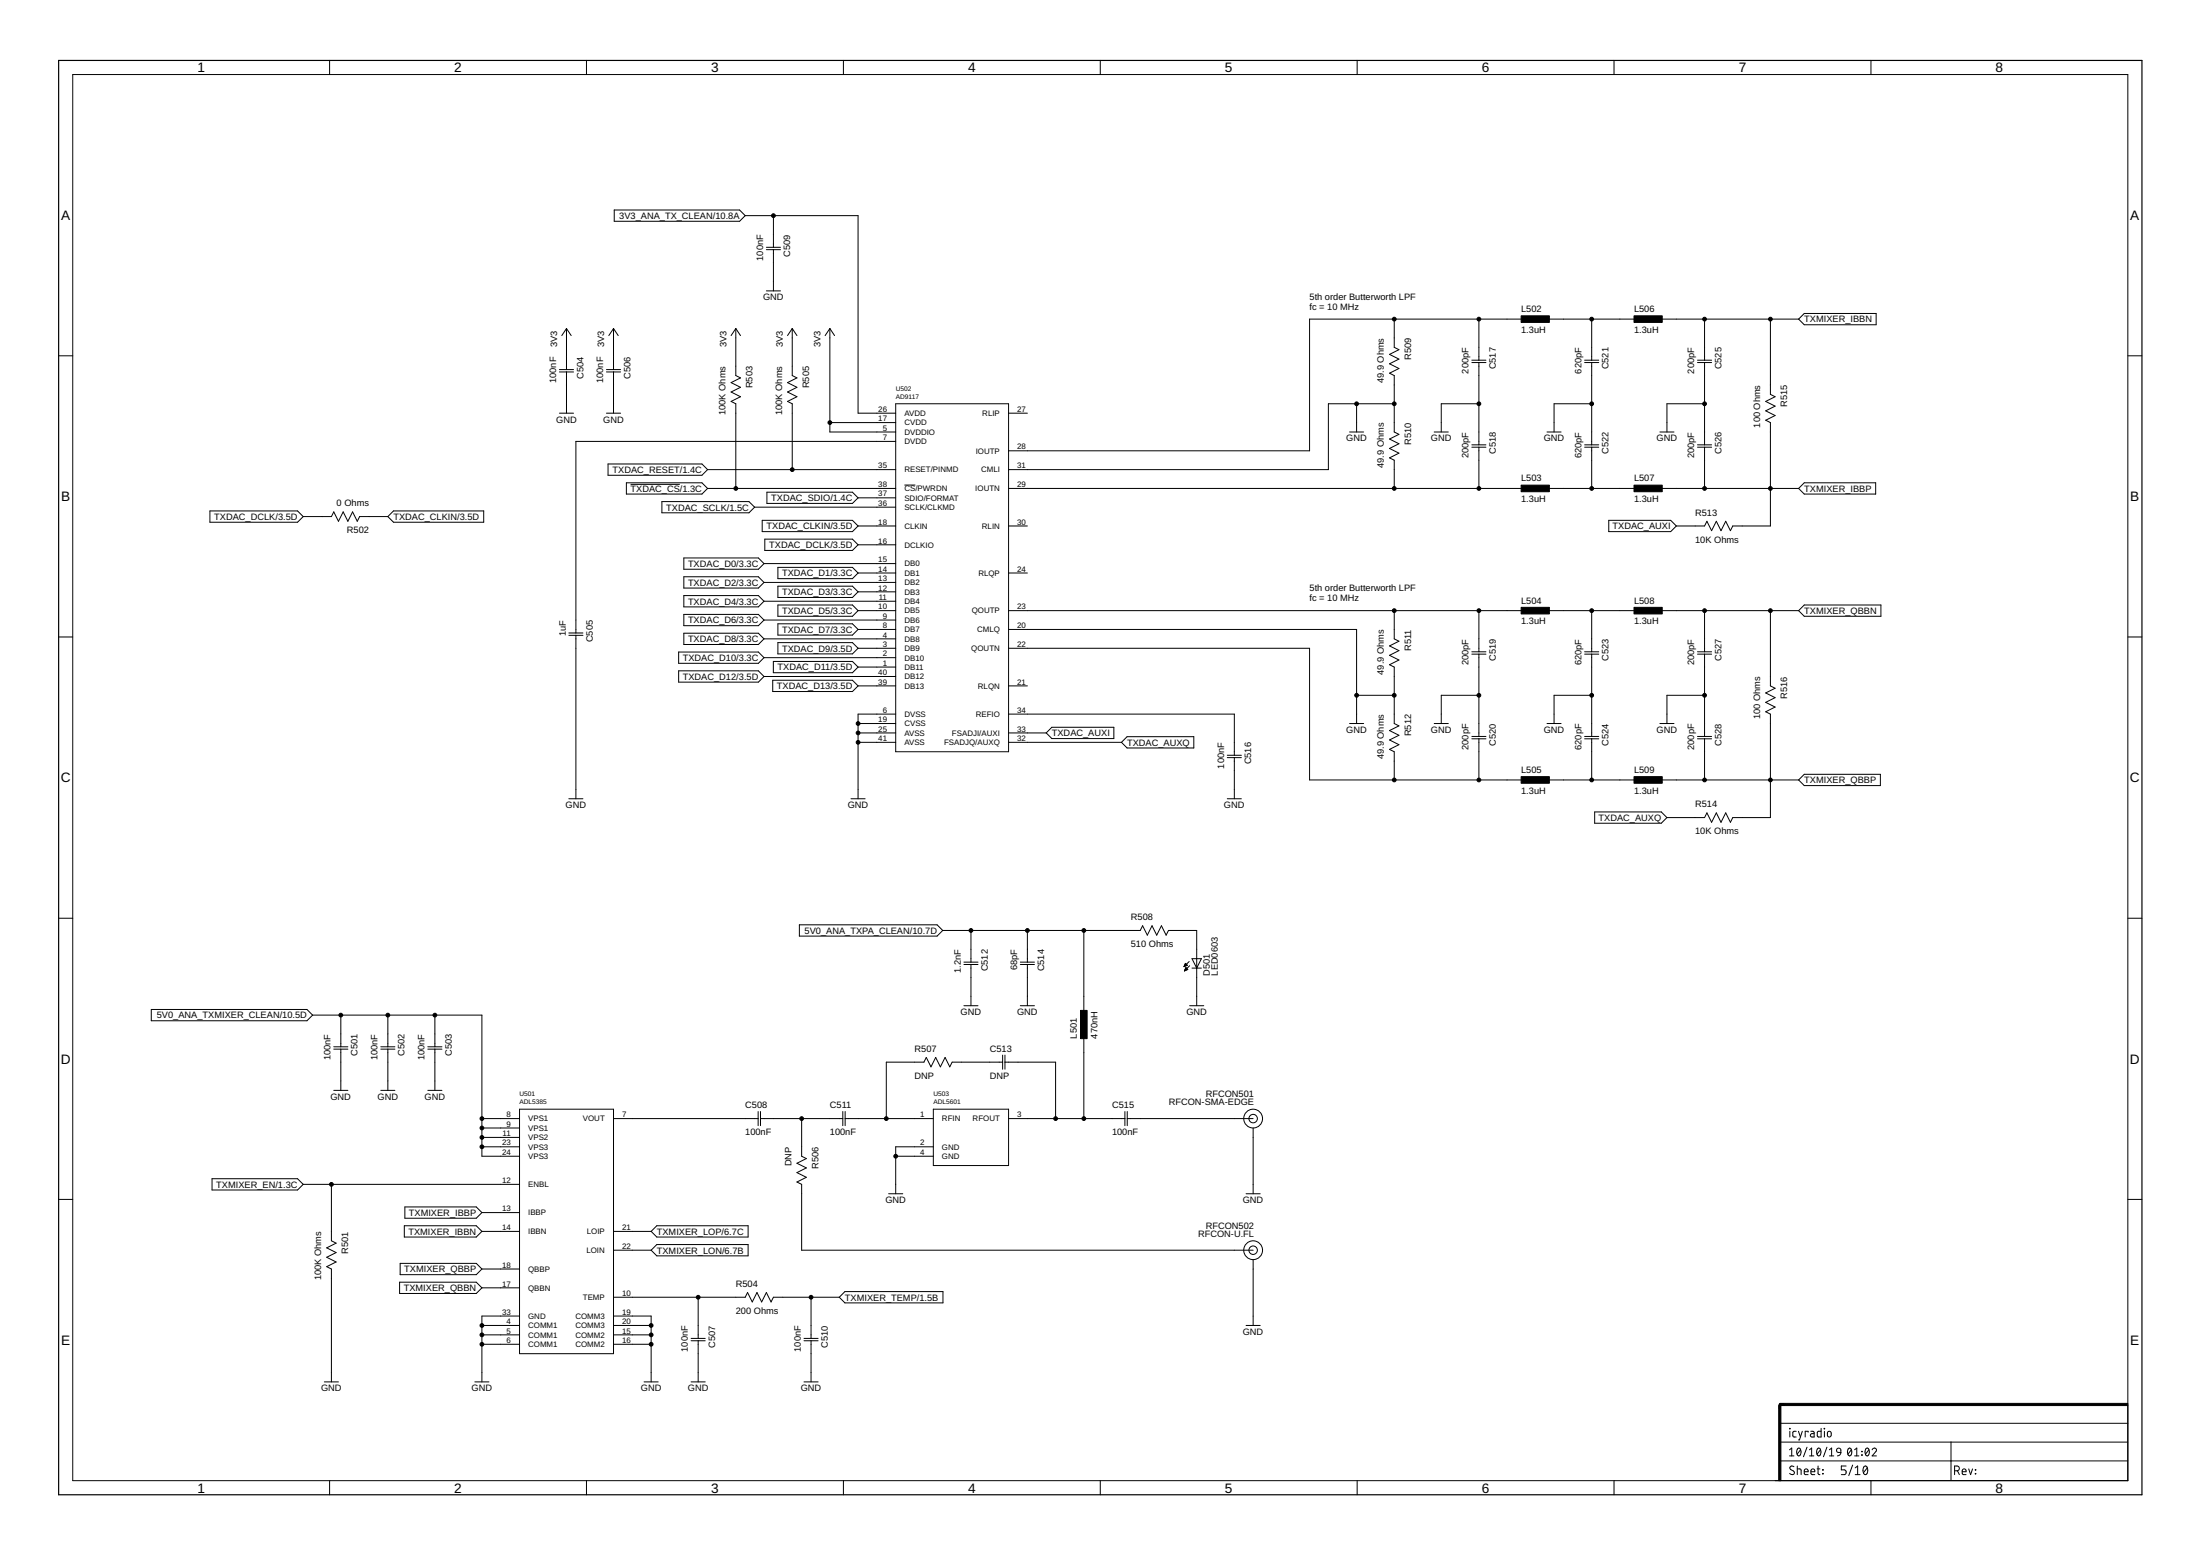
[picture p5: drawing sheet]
<svg xmlns="http://www.w3.org/2000/svg" width="594mm" height="420mm" viewBox="0 0 594 420" stroke-linecap="round" stroke-linejoin="round" font-family="sans-serif">
<g fill="none" stroke="#000" stroke-width=".27">
<path d="M89 16.3v3.8M158.4 16.3v3.8M227.8 16.3v3.8M297.1 16.3v3.8M366.5 16.3v3.8M435.8 16.3v3.8M505.2 16.3v3.8M19.6 20.1h555v379.7h-555zM165.9 56.7h33.8l1.5 1.5-1.5 1.6h-33.8zM201.2 58.2h30.5v53.4h10.2M208.9 58.2v8.6M206.9 66.8h3.9"/>
<path d="M206.9 67.4h3.9M206.9 78.5h3.9M208.9 67.4v11.1M15.8 96.1h3.8M151.1 99.8h3.8M153 88.7v11.1M153 88.7l1.2 1.9M153 88.7l-1.3 1.9M163.8 99.8h3.8M165.7 88.7v11.1M165.7 88.7l1.2 1.9M165.7 88.7l-1.3 1.9"/>
<path d="M198.7 88.7v12.7l1.3 .6-2.6 1.3 2.6 1.3-2.6 1.3 2.6 1.2-2.6 1.3 1.3 .6v22.9M198.7 88.7l1.3 1.9M198.7 88.7l-1.3 1.9M213.9 88.7v12.7l1.3 .6-2.5 1.3 2.5 1.3-2.5 1.3 2.5 1.2-2.5 1.3 1.2 .6v17.8M213.9 88.7l1.3 1.9M213.9 88.7l-1.2 1.9M224.1 88.7v27.9h17.8M224.1 88.7l1.3 1.9M224.1 88.7l-1.3 1.9M376.5 86.2v7.6l1.3 .6-2.6 1.3 2.6 1.3-2.6 1.2 2.6 1.3-2.6 1.3 1.3 .6v15.2l1.3 .7-2.6 1.3 2.6 1.2-2.6 1.3 2.6 1.3-2.6 1.2 1.3 .7v7.6M397.4 97.3h3.9M397.4 97.9h3.9"/>
<path d="M399.4 86.2v11.1M399.4 97.9v22.2M412 86.2h-58.4v35.5h-81.2M417.1 86.2h25.4M427.9 97.3h3.8M427.9 97.9h3.8M429.8 86.2v11.1M429.8 97.9v22.2M447.6 86.2h38.1M458.4 97.3h3.8M458.4 97.9h3.8M460.3 86.2v11.1"/>
<path d="M460.3 97.9v22.2M478.1 86.2v20.3l1.2 .6-2.5 1.3 2.5 1.3-2.5 1.2 2.5 1.3-2.5 1.3 1.3 .6v27.9h-10.2l-.6 1.3-1.3-2.5-1.3 2.5-1.2-2.5-1.3 2.5-1.3-2.5-.6 1.2h-7.6M487.2 84.6h19.4v3.1h-19.4l-1.5-1.5zM574.6 96.1h3.8M151.1 111.6h3.8M151.1 100.4h3.8M153 100.4v11.2M163.8 111.6h3.8M163.8 100.4h3.8M165.7 100.4v11.2M224.1 114.1h17.8M241.9 109h30.5v94h-30.5z"/>
<path d="M241.9 119.2h-86.4v51.7M272.4 111.6h5M364.4 116.6h3.8M366.3 109v7.6M376.5 109h-17.8v17.8h-86.3M387.3 116.6h3.8M399.4 109h-10.2v7.6M417.7 116.6h3.9M429.8 109h-10.1v7.6M448.2 116.6h3.8M460.3 109h-10.2v7.6M56.7 138h23.6l1.6 1.5-1.6 1.5h-23.6z"/>
<path d="M81.9 139.5h7.6l.6-1.3 1.3 2.6 1.3-2.6 1.2 2.6 1.3-2.6 1.3 2.6 .6-1.3h7.6M106.3 138h24.3v3h-24.3l-1.6-1.5zM164.2 125.3h25.3l1.6 1.5-1.6 1.5h-25.3zM169.1 130.4h20.4l1.6 1.5-1.6 1.5h-20.4zM170.3 130.8h13.3M178.7 135.4h23.5l1.6 1.5-1.6 1.6h-23.5zM191.1 131.9h50.8M191.1 126.8h50.8M203.8 136.9h38.1M207.1 132.9h23.1l1.5 1.5-1.5 1.5h-23.1zM231.7 134.4h10.2M244.2 131h3"/>
<path d="M272.4 131.9h139.6M397.4 120.1h3.9M397.4 120.8h3.9M399.4 120.8v11.1M417.1 131.9h25.4M427.9 120.1h3.8M427.9 120.8h3.8M429.8 120.8v11.1M447.6 131.9h38.1M458.4 120.1h3.8M458.4 120.8h3.8M460.3 120.8v11.1"/>
<path d="M487.2 130.4h19.3v3h-19.3l-1.5-1.5zM184.7 150.7h20.1l1.5 1.5-1.5 1.5h-20.1zM184.7 155.7h20.1l1.5 1.6-1.5 1.5h-20.1zM205.8 140.5h24.4l1.5 1.5-1.5 1.6h-24.4zM206.3 152.2h35.6M206.3 157.3h35.6M206.5 145.6h23.7l1.5 1.5-1.5 1.5h-23.7zM210.1 153.2h20.1l1.5 1.5-1.5 1.6h-20.1zM210.1 158.3h20.1l1.5 1.5-1.5 1.5h-20.1zM231.7 154.7h10.2M231.7 147.1h10.2M231.7 142h10.2"/>
<path d="M231.7 159.8h10.2M272.4 154.7h5M272.4 142h5M434.4 140.5h16.7l1.6 1.5-1.6 1.6h-16.7zM15.8 172h3.8M153.6 170.9h3.8M153.6 171.6h3.8M155.5 171.6v44.1M183.3 176.1h21.5l1.5 1.5-1.5 1.5h-21.5zM184.7 160.8h20.1l1.5 1.5-1.5 1.6h-20.1zM184.7 165.9h20.1l1.5 1.5-1.5 1.6h-20.1zM184.7 171h20.1l1.5 1.5-1.5 1.5h-20.1z"/>
<path d="M206.3 162.3h35.6M206.3 167.4h35.6M206.3 172.5h35.6M206.3 177.6h35.6M208.8 178.6h21.4l1.5 1.5-1.5 1.6h-21.4zM210.1 163.4h20.1l1.5 1.5-1.5 1.5h-20.1zM210.1 168.4h20.1l1.5 1.6-1.5 1.5h-20.1zM210.1 173.5h20.1l1.5 1.5-1.5 1.6h-20.1zM231.7 164.9h10.2M231.7 170h10.2M231.7 175h10.2M272.4 164.9h139.6"/>
<path d="M272.4 170h93.9v25.4M272.4 175h81.2v35.6h58.4M376.5 164.9v7.6l1.3 .6-2.6 1.3 2.6 1.3-2.6 1.3 2.6 1.2-2.6 1.3 1.3 .6v15.3l1.3 .6-2.6 1.3 2.6 1.2-2.6 1.3 2.6 1.3-2.6 1.3 1.3 .6v7.6M397.4 176.6h3.9M397.4 176h3.9M399.4 164.9v11.1M399.4 176.6v22.3M417.1 164.9h25.4M427.9 176.6h3.8M427.9 176h3.8M429.8 164.9v11.1M429.8 176.6v22.3"/>
<path d="M447.6 164.9h38.1M458.4 176.6h3.8M458.4 176h3.8M460.3 164.9v11.1M460.3 176.6v22.3M478.1 164.9v20.3l1.2 .6-2.5 1.3 2.5 1.3-2.5 1.3 2.5 1.2-2.5 1.3 1.3 .6v28h-10.2l-.6 1.2-1.3-2.5-1.3 2.5-1.2-2.5-1.3 2.5-1.3-2.5-.6 1.3h-10.2M487.2 163.4h20.7v3h-20.7l-1.5-1.5zM574.6 172h3.8M183.3 181.1h21.5l1.5 1.6-1.5 1.5h-21.5zM206.3 182.7h35.6M208.7 183.7h21.5l1.5 1.5-1.5 1.5h-21.5zM231.7 195.4h10.2"/>
<path d="M231.7 197.9h10.2M231.7 180.1h10.2M231.7 185.2h10.2M241.9 192.8h-10.2v22.9M272.4 192.8h60.9v11.1M272.4 197.9h10.1M272.4 185.2h5M284 196.4h16.8v3h-16.8l-1.5-1.5zM304.4 198.9h18v3.1h-18l-1.6-1.6zM364.4 195.4h3.8M366.3 187.7h10.2M387.3 195.4h3.8"/>
<path d="M397.4 198.9h3.9M397.4 199.5h3.9M399.4 187.7h-10.2v7.7M399.4 199.5v11.1M417.7 195.4h3.9M427.9 198.9h3.8M427.9 199.5h3.8M429.8 199.5v11.1M429.8 187.7h-10.1v7.7M448.2 195.4h3.8M458.4 198.9h3.8M458.4 199.5h3.8"/>
<path d="M460.3 199.5v11.1M460.3 187.7h-10.2v7.7M153.6 215.7h3.8M229.8 215.7h3.8M231.7 200.4h10.2M272.4 200.4h30.4M331.4 215.7h3.8M331.4 203.9h3.8M331.4 204.6h3.8M333.3 204.6v11.1M417.1 210.6h25.4M430.6 219.2h18l1.5 1.6-1.5 1.5h-18z"/>
<path d="M447.6 210.6h38.1M487.2 209.1h20.6v3h-20.6l-1.5-1.5zM15.8 247.9h3.8M215.9 249.7h37.1l1.6 1.5-1.6 1.6h-37.1zM254.6 251.2h53.3l.6-1.2 1.3 2.5 1.3-2.5 1.3 2.5 1.2-2.5 1.3 2.5 .6-1.3h7.7v20.4M260.3 259.8h3.8M262.2 251.2v8.6M275.5 259.8h3.8M277.4 251.2v8.6M292.7 251.2v22.9M321.1 259.6l-1.4 1.4M321.9 258.9h2.5l-1.2 2.5z"/>
<path d="M574.6 247.9h3.8M40.9 272.6h42l1.5 1.5-1.5 1.5h-42zM84.4 274.1h45.7v38.1h10.2M92 274.1v8.6M104.7 274.1v8.6M117.4 274.1v8.6M260.3 260.4h3.8M260.3 271.6h3.8M262.2 260.4v11.2M275.5 260.4h3.8M275.5 271.6h3.8M277.4 260.4v11.2"/>
<path d="M292.7 279.2v22.8M319.8 260.9h.2M319.8 260.8h.5M319.9 260.7h.6M319.9 262.1h.1M319.9 260.6h.6M319.9 262h.3M320 260.4h.4M320 261.9h.5M320 260.3h.3M320 261.8h.7M320.1 261.6h.5"/>
<path d="M320.1 260.2h.1M320.1 260.1l.5 .5-.9 .4zM320.1 261.5h.4M320.2 261.4h.2M320.7 261.8l-.5-.5-.4 .9M320.7 261.8l-.9 .4M321.2 271.6h3.9M321.2 260.8l-1.4 1.4M321.9 261.4h2.5M90.1 282.7h3.8M90.1 283.3h3.8M90.1 294.4h3.8"/>
<path d="M92 283.3v11.1M102.8 282.7h3.8M102.8 283.3h3.8M102.8 294.4h3.8M104.7 283.3v11.1M115.5 282.7h3.8M115.5 283.3h3.8M115.5 294.4h3.8M117.4 283.3v11.1M140.3 299.5h25.4v66h-25.4zM252 299.5h20.4v15.2h-20.4zM270.7 286.8h-13.6l-.6 1.3-1.3-2.6-1.3 2.6-1.2-2.6-1.3 2.6-1.3-2.6-.6 1.3h-10.2v15.2"/>
<path d="M270.7 284.9v3.8M271.4 286.8h13.7v15.2M271.4 284.9v3.8M57.3 318.3h23l1.6 1.5-1.6 1.5h-23zM81.9 319.8h58.4M89.5 319.8v15.2l1.3 .7-2.6 1.3 2.6 1.2-2.6 1.3 2.6 1.3-2.6 1.2 1.3 .7v30.4M130.1 302h10.2M130.1 307.1h10.2M130.1 304.6h10.2M130.1 309.7h10.2M165.7 302h39M204.7 300.1v3.9"/>
<path d="M205.4 302h22.2M205.4 300.1v3.9M216.5 302v10.2l1.2 .6-2.5 1.3 2.5 1.3-2.5 1.2 2.5 1.3-2.5 1.3 1.3 .6v17.8h121.9M227.6 300.1v3.9M228.2 302h23.8M228.2 300.1v3.9M241.9 312.2h10.1M252 309.7h-10.1v12.6M272.4 302h31.4M303.8 300.1v3.9M304.4 302h34M304.4 300.1v3.9"/>
<path d="M338.4 304.6v17.7M15.8 323.9h3.8M109.2 331h19.4l1.5 1.5-1.5 1.5h-19.4zM109.3 325.9h19.3l1.5 1.5-1.5 1.6h-19.3zM130.1 327.4h10.2M130.1 332.5h10.2M165.7 332.5h10.1M165.7 337.6h10.1M175.8 337.6l1.6-1.5h24.6v3h-24.6zM177.4 331h24.6v3h-24.6l-1.6-1.5zM240 322.3h3.8M336.5 322.3h3.8"/>
<path d="M574.6 323.9h3.8M107.9 346.2h20.7l1.5 1.5-1.5 1.6h-20.7zM108.1 341.1h20.5l1.5 1.6-1.5 1.5h-20.5zM130.1 357.9h10.2M130.1 342.7h10.2M130.1 347.7h10.2M140.3 355.4h-10.2v17.7M165.7 355.4h10.1v17.7M165.7 357.9h10.1M165.7 350.3h35.5l.7-1.3 1.2 2.6 1.3-2.6 1.3 2.6 1.2-2.6 1.3 2.6 .7-1.3h17.7M188.5 350.3v11.1M219 350.3v11.1"/>
<path d="M228.2 348.8h26.4v3h-26.4l-1.6-1.5zM336.5 357.9h3.8M338.4 340.1v17.8M87.6 373.1h3.8M128.2 373.1h3.8M130.1 360.4h10.2M130.1 363h10.2M165.7 360.4h10.1M165.7 363h10.1M173.9 373.1h3.8M186.6 373.1h3.8M186.6 361.4h3.8"/>
<path d="M186.6 362h3.8M188.5 362v11.1M217.1 373.1h3.8M217.1 361.4h3.8M217.1 362h3.8M219 362v11.1M89 399.8v3.8M158.4 399.8v3.8M227.8 399.8v3.8M297.1 399.8v3.8M366.5 399.8v3.8M435.8 399.8v3.8"/>
<path d="M480.6 394.5h94M480.6 389.4h94M480.6 384.3h94M483.2 391.5l.6-.5v2.1M483.2 393.1h1.2M483.3 385.7l.1 .1zM483.3 386.5v1.5M484.4 396a.58 .58 0 0 0-.9 0 .58 .58 0 0 0 .1 .8l.7 .4a.54 .54 0 0 1 .2 .7 .54 .54 0 0 1-.8 .2l-.4-.2M485 386.5h-.6l-.3 .4 .1 1 .8 .1M485.3 396.6l1 .1 .1 1.5M485.3 395.9v2.3M485.4 391.2a.67 .67 0 0 1 .8 .1 .67 .67 0 0 1 .1 .8 .67 .67 0 0 1-.1 .8 .67 .67 0 0 1-.8 .1 1.64 1.64 0 0 1 0-1.8z"/>
<path d="M485.6 386.5l.6 1.5M486.2 391.5l-.9 1.2M486.7 386.5l-.8 2.3h-.3M487.2 397.4h1.1a.54 .54 0 0 0-.4-.7 .54 .54 0 0 0-.7 .5l.1 .9 1 .1M488 390.8l-1 2.6M488.3 386.7v-.2h-.8v1.5M488.6 393.1h1.2M488.6 391.5l.6-.5v2.1M489 386.5h.6l.3 .2v1.3h-.6a.46 .46 0 0 1-.5-.4 .46 .46 0 0 1 .5-.5h.6M489 397.4h1.1a.54 .54 0 0 0-.4-.7 .54 .54 0 0 0-.7 .5l.1 .9 1 .1M490.7 396.6h.7M490.8 391.2a.67 .67 0 0 1 .8 .1 .67 .67 0 0 1 .1 .8 .67 .67 0 0 1-.1 .8 .67 .67 0 0 1-.8 .1 1.76 1.76 0 0 1 0-1.8z"/>
<path d="M490.9 395.9l.1 2.1 .4 .2M491.6 391.5l-.9 1.2M491.8 385.7v2.3h-.8l-.3-.2v-1.1l.3-.2h.8M492.2 396.8l.1 .2zM492.2 397.9l.1 .1zM492.6 385.7l.1 .1zM492.7 386.5v1.5M493.3 390.8l-.9 2.6M493.6 386.7l.3-.2 .5 .2 .1 .8a.52 .52 0 0 1-.5 .5 .52 .52 0 0 1-.5-.5zM494 393.1h1.2M494 391.5l.6-.5v2.1M496.1 391.2l.3-.2 .6 .2 .1 1-1-.2z"/>
<path d="M497.1 392.2l-.3 .7-.6 .2M498.5 395.9h-1.3v1h.8a.66 .66 0 0 1 .5 .6 .66 .66 0 0 1-.5 .7h-.8M499.2 391.2a.66 .66 0 0 1 .7 .1 .66 .66 0 0 1 .1 .8 .63 .63 0 0 1-.1 .8 .63 .63 0 0 1-.9-.1l-.1-.7zM499.9 391.5l-.9 1.2M500.3 395.6l-1.1 2.8M500.8 393.1h1.2M500.8 391.5l.6-.5v2.1M501 398.2h1.3M501 396.4l.6-.5v2.3M502.7 391.9l.2 .1zM502.7 392.8l.2 .2zM503.3 396a.61 .61 0 0 1 .8 0 .61 .61 0 0 1 .2 .7 .99 .99 0 0 1-.7 1.5 1.62 1.62 0 0 1-.3-2.2z"/>
<path d="M503.9 391.2a.66 .66 0 0 1 .8 .1 .66 .66 0 0 1 .1 .8 .63 .63 0 0 1-.2 .8 .63 .63 0 0 1-.8-.1l-.2-.7zM504.2 396.4l-1 1.3M504.7 391.5l-1 1.2M505.2 399.8v3.8M505.5 391.5a.58 .58 0 0 1 .9-.5 .58 .58 0 0 1 .1 1l-1 1.1h1.2M526.8 389.4v10.3M527.8 397.2h.6a.65 .65 0 0 0 .7-.7 .65 .65 0 0 0-.7-.6h-.6v2.3M528.6 397.2l.5 1M529.9 397.4h1a.54 .54 0 0 0-.4-.7 .54 .54 0 0 0-.6 .5l.1 .9 .9 .1M531.6 396.6l.5 1.6 .6-1.6M533.4 397.9l.1 .1zM533.4 396.8l.1 .2z"/>
<circle cx="338.4" cy="302" r="2.54"/>
<circle cx="338.4" cy="302" r="1.14"/>
<circle cx="338.4" cy="337.6" r="2.54"/>
<circle cx="338.4" cy="337.6" r="1.14"/>
</g>
<path d="M15.8 16.3h562.6v387.3h-562.6z" fill="none" stroke="#000" stroke-width=".32"/>
<path d="M410.8 85.3h7.6v1.8h-7.6zM441.2 85.3h7.7v1.8h-7.7zM410.8 131h7.6v1.8h-7.6zM441.2 131h7.7v1.8h-7.7zM410.8 164h7.6v1.8h-7.6zM441.2 164h7.7v1.8h-7.7zM410.8 209.7h7.6v1.8h-7.6zM441.2 209.7h7.7v1.8h-7.7zM291.8 272.8h1.8v7.7h-1.8zM480.3 379.5h.6v20.3h-.6zM480.6 378.9h94v.6h-94z" fill="#000" stroke="#000" stroke-width=".27"/>
<path d="M481.9 379.2h-1.3v1.3" fill="none" stroke="#000" stroke-width=".61"/>
<g fill="#000" stroke="#000" stroke-width=".27">
<circle cx="208.9" cy="58.2" r=".51"/>
<circle cx="376.5" cy="86.2" r=".51"/>
<circle cx="399.4" cy="86.2" r=".51"/>
<circle cx="429.8" cy="86.2" r=".51"/>
<circle cx="460.3" cy="86.2" r=".51"/>
<circle cx="478.1" cy="86.2" r=".51"/>
<circle cx="224.1" cy="114.1" r=".51"/>
<circle cx="366.3" cy="109" r=".51"/>
<circle cx="376.5" cy="109" r=".51"/>
<circle cx="399.4" cy="109" r=".51"/>
<circle cx="429.8" cy="109" r=".51"/>
<circle cx="460.3" cy="109" r=".51"/>
<circle cx="198.7" cy="131.9" r=".51"/>
<circle cx="213.9" cy="126.8" r=".51"/>
<circle cx="376.5" cy="131.9" r=".51"/>
<circle cx="399.4" cy="131.9" r=".51"/>
<circle cx="429.8" cy="131.9" r=".51"/>
<circle cx="460.3" cy="131.9" r=".51"/>
<circle cx="478.1" cy="131.9" r=".51"/>
<circle cx="376.5" cy="164.9" r=".51"/>
<circle cx="399.4" cy="164.9" r=".51"/>
<circle cx="429.8" cy="164.9" r=".51"/>
<circle cx="460.3" cy="164.9" r=".51"/>
<circle cx="478.1" cy="164.9" r=".51"/>
<circle cx="231.7" cy="197.9" r=".51"/>
<circle cx="231.7" cy="195.4" r=".51"/>
<circle cx="366.3" cy="187.7" r=".51"/>
<circle cx="376.5" cy="187.7" r=".51"/>
<circle cx="399.4" cy="187.7" r=".51"/>
<circle cx="429.8" cy="187.7" r=".51"/>
<circle cx="460.3" cy="187.7" r=".51"/>
<circle cx="231.7" cy="200.4" r=".51"/>
<circle cx="376.5" cy="210.6" r=".51"/>
<circle cx="399.4" cy="210.6" r=".51"/>
<circle cx="429.8" cy="210.6" r=".51"/>
<circle cx="460.3" cy="210.6" r=".51"/>
<circle cx="478.1" cy="210.6" r=".51"/>
<circle cx="262.2" cy="251.2" r=".51"/>
<circle cx="277.4" cy="251.2" r=".51"/>
<circle cx="292.7" cy="251.2" r=".51"/>
<circle cx="92" cy="274.1" r=".51"/>
<circle cx="104.7" cy="274.1" r=".51"/>
<circle cx="117.4" cy="274.1" r=".51"/>
<circle cx="89.5" cy="319.8" r=".51"/>
<circle cx="130.1" cy="307.1" r=".51"/>
<circle cx="130.1" cy="302" r=".51"/>
<circle cx="130.1" cy="304.6" r=".51"/>
<circle cx="130.1" cy="309.7" r=".51"/>
<circle cx="216.5" cy="302" r=".51"/>
<circle cx="239.3" cy="302" r=".51"/>
<circle cx="241.9" cy="312.2" r=".51"/>
<circle cx="285.1" cy="302" r=".51"/>
<circle cx="292.7" cy="302" r=".51"/>
<circle cx="130.1" cy="357.9" r=".51"/>
<circle cx="175.8" cy="357.9" r=".51"/>
<circle cx="188.5" cy="350.3" r=".51"/>
<circle cx="219" cy="350.3" r=".51"/>
<circle cx="130.1" cy="360.4" r=".51"/>
<circle cx="130.1" cy="363" r=".51"/>
<circle cx="175.8" cy="363" r=".51"/>
<circle cx="175.8" cy="360.4" r=".51"/>
</g>
<g font-size="3.7">
<text x="53.3" y="19.5">1</text>
<text x="122.7" y="19.5">2</text>
<text x="192" y="19.5">3</text>
<text x="261.4" y="19.5">4</text>
<text x="330.8" y="19.5">5</text>
<text x="400.2" y="19.5">6</text>
<text x="469.5" y="19.5">7</text>
<text x="538.9" y="19.5">8</text>
<text x="16.5" y="59.4">A</text>
<text x="575.3" y="59.4">A</text>
<text x="16.5" y="135.3">B</text>
<text x="575.3" y="135.3">B</text>
<text x="16.4" y="211.3">C</text>
<text x="575.2" y="211.3">C</text>
<text x="16.4" y="287.2">D</text>
<text x="575.2" y="287.2">D</text>
<text x="16.5" y="363.1">E</text>
<text x="575.3" y="363.1">E</text>
<text x="53.3" y="403">1</text>
<text x="122.7" y="403">2</text>
<text x="192" y="403">3</text>
<text x="261.4" y="403">4</text>
<text x="330.8" y="403">5</text>
<text x="400.2" y="403">6</text>
<text x="469.5" y="403">7</text>
<text x="538.9" y="403">8</text>
</g>
<g font-size="2.5">
<text x="167.2" y="59.1">3V3_ANA_TX_CLEAN/10.8A</text>
<text x="206.1" y="70.4" transform="rotate(-90 206.1 70.4)">100nF</text>
<text x="213.4" y="69.3" transform="rotate(-90 213.4 69.3)">C509</text>
<text x="206.1" y="81.1">GND</text>
<text x="353.6" y="81">5th order Butterworth LPF</text>
<text x="353.6" y="83.6">fc = 10 MHz</text>
<text x="410.8" y="89.8">1.3uH</text>
<text x="410.8" y="84.3">L502</text>
<text x="441.2" y="89.8">1.3uH</text>
<text x="441.2" y="84.3">L506</text>
<text x="487.2" y="87.1">TXMIXER_IBBN</text>
<text x="150.4" y="93.8" transform="rotate(-90 150.4 93.8)">3V3</text>
<text x="163.1" y="93.8" transform="rotate(-90 163.1 93.8)">3V3</text>
<text x="196.2" y="93.8" transform="rotate(-90 196.2 93.8)">3V3</text>
<text x="211.4" y="93.8" transform="rotate(-90 211.4 93.8)">3V3</text>
<text x="221.6" y="93.8" transform="rotate(-90 221.6 93.8)">3V3</text>
<text x="381" y="97.2" transform="rotate(-90 381 97.2)">R509</text>
<text x="396.6" y="100.9" transform="rotate(-90 396.6 100.9)">200pF</text>
<text x="403.9" y="99.8" transform="rotate(-90 403.9 99.8)">C517</text>
<text x="427.1" y="100.9" transform="rotate(-90 427.1 100.9)">620pF</text>
<text x="434.4" y="99.8" transform="rotate(-90 434.4 99.8)">C521</text>
<text x="457.5" y="100.9" transform="rotate(-90 457.5 100.9)">200pF</text>
<text x="464.8" y="99.8" transform="rotate(-90 464.8 99.8)">C525</text>
<text x="150.2" y="103.4" transform="rotate(-90 150.2 103.4)">100nF</text>
<text x="157.5" y="102.3" transform="rotate(-90 157.5 102.3)">C504</text>
<text x="162.9" y="103.4" transform="rotate(-90 162.9 103.4)">100nF</text>
<text x="170.2" y="102.3" transform="rotate(-90 170.2 102.3)">C506</text>
<text x="203.2" y="104.8" transform="rotate(-90 203.2 104.8)">R503</text>
<text x="218.5" y="104.8" transform="rotate(-90 218.5 104.8)">R505</text>
<text x="373.7" y="103.5" transform="rotate(-90 373.7 103.5)">49.9 Ohms</text>
<text x="195.9" y="112.1" transform="rotate(-90 195.9 112.1)">100K Ohms</text>
<text x="211.2" y="112.1" transform="rotate(-90 211.2 112.1)">100K Ohms</text>
<text x="482.6" y="109.9" transform="rotate(-90 482.6 109.9)">R515</text>
<text x="150.2" y="114.1">GND</text>
<text x="162.9" y="114.1">GND</text>
<text x="363.5" y="119.2">GND</text>
<text x="386.4" y="119.2">GND</text>
<text x="416.9" y="119.2">GND</text>
<text x="447.3" y="119.2">GND</text>
<text x="475.3" y="115.5" transform="rotate(-90 475.3 115.5)">100 Ohms</text>
<text x="381" y="120.1" transform="rotate(-90 381 120.1)">R510</text>
<text x="396.6" y="123.7" transform="rotate(-90 396.6 123.7)">200pF</text>
<text x="403.9" y="122.6" transform="rotate(-90 403.9 122.6)">C518</text>
<text x="427.1" y="123.7" transform="rotate(-90 427.1 123.7)">620pF</text>
<text x="434.4" y="122.6" transform="rotate(-90 434.4 122.6)">C522</text>
<text x="457.5" y="123.7" transform="rotate(-90 457.5 123.7)">200pF</text>
<text x="464.8" y="122.6" transform="rotate(-90 464.8 122.6)">C526</text>
<text x="165.4" y="127.7">TXDAC_RESET/1.4C</text>
<text x="373.7" y="126.3" transform="rotate(-90 373.7 126.3)">49.9 Ohms</text>
<text x="410.8" y="130">L503</text>
<text x="441.2" y="130">L507</text>
<text x="90.9" y="136.7">0 Ohms</text>
<text x="170.3" y="132.8">TXDAC_CS/1.3C</text>
<text x="179.9" y="137.8">TXDAC_SCLK/1.5C</text>
<text x="208.3" y="135.3">TXDAC_SDIO/1.4C</text>
<text x="410.8" y="135.5">1.3uH</text>
<text x="441.2" y="135.5">1.3uH</text>
<text x="487.2" y="132.8">TXMIXER_IBBP</text>
<text x="57.9" y="140.4">TXDAC_DCLK/3.5D</text>
<text x="106.2" y="140.4">TXDAC_CLKIN/3.5D</text>
<text x="207" y="142.9">TXDAC_CLKIN/3.5D</text>
<text x="435.5" y="142.9">TXDAC_AUXI</text>
<text x="457.8" y="139.3">R513</text>
<text x="93.7" y="144">R502</text>
<text x="207.7" y="148">TXDAC_DCLK/3.5D</text>
<text x="457.8" y="146.6">10K Ohms</text>
<text x="185.8" y="153.1">TXDAC_D0/3.3C</text>
<text x="211.2" y="155.6">TXDAC_D1/3.3C</text>
<text x="185.8" y="158.2">TXDAC_D2/3.3C</text>
<text x="211.2" y="160.7">TXDAC_D3/3.3C</text>
<text x="353.6" y="159.7">5th order Butterworth LPF</text>
<text x="185.8" y="163.2">TXDAC_D4/3.3C</text>
<text x="211.2" y="165.8">TXDAC_D5/3.3C</text>
<text x="353.6" y="162.4">fc = 10 MHz</text>
<text x="410.8" y="163">L504</text>
<text x="441.2" y="163">L508</text>
<text x="487.2" y="165.8">TXMIXER_QBBN</text>
<text x="152.8" y="171.7" transform="rotate(-90 152.8 171.7)">1uF</text>
<text x="160.1" y="173.4" transform="rotate(-90 160.1 173.4)">C505</text>
<text x="185.8" y="168.3">TXDAC_D6/3.3C</text>
<text x="185.8" y="173.4">TXDAC_D8/3.3C</text>
<text x="211.2" y="170.9">TXDAC_D7/3.3C</text>
<text x="410.8" y="168.6">1.3uH</text>
<text x="441.2" y="168.6">1.3uH</text>
<text x="184.4" y="178.5">TXDAC_D10/3.3C</text>
<text x="211.2" y="175.9">TXDAC_D9/3.5D</text>
<text x="381" y="175.8" transform="rotate(-90 381 175.8)">R511</text>
<text x="396.6" y="179.6" transform="rotate(-90 396.6 179.6)">200pF</text>
<text x="403.9" y="178.5" transform="rotate(-90 403.9 178.5)">C519</text>
<text x="427.1" y="179.6" transform="rotate(-90 427.1 179.6)">620pF</text>
<text x="434.4" y="178.5" transform="rotate(-90 434.4 178.5)">C523</text>
<text x="457.5" y="179.6" transform="rotate(-90 457.5 179.6)">200pF</text>
<text x="464.8" y="178.5" transform="rotate(-90 464.8 178.5)">C527</text>
<text x="184.4" y="183.6">TXDAC_D12/3.5D</text>
<text x="210" y="181">TXDAC_D11/3.5D</text>
<text x="373.7" y="182.2" transform="rotate(-90 373.7 182.2)">49.9 Ohms</text>
<text x="209.8" y="186.1">TXDAC_D13/3.5D</text>
<text x="482.6" y="188.6" transform="rotate(-90 482.6 188.6)">R516</text>
<text x="363.5" y="197.9">GND</text>
<text x="386.4" y="197.9">GND</text>
<text x="416.9" y="197.9">GND</text>
<text x="447.3" y="197.9">GND</text>
<text x="475.3" y="194.2" transform="rotate(-90 475.3 194.2)">100 Ohms</text>
<text x="284" y="198.8">TXDAC_AUXI</text>
<text x="304.4" y="201.3">TXDAC_AUXQ</text>
<text x="381" y="198.8" transform="rotate(-90 381 198.8)">R512</text>
<text x="396.6" y="202.5" transform="rotate(-90 396.6 202.5)">200pF</text>
<text x="403.9" y="201.3" transform="rotate(-90 403.9 201.3)">C520</text>
<text x="427.1" y="202.5" transform="rotate(-90 427.1 202.5)">620pF</text>
<text x="434.4" y="201.3" transform="rotate(-90 434.4 201.3)">C524</text>
<text x="457.5" y="202.5" transform="rotate(-90 457.5 202.5)">200pF</text>
<text x="464.8" y="201.3" transform="rotate(-90 464.8 201.3)">C528</text>
<text x="330.5" y="207.5" transform="rotate(-90 330.5 207.5)">100nF</text>
<text x="337.9" y="206.4" transform="rotate(-90 337.9 206.4)">C516</text>
<text x="373.7" y="205" transform="rotate(-90 373.7 205)">49.9 Ohms</text>
<text x="410.8" y="208.7">L505</text>
<text x="441.2" y="208.7">L509</text>
<text x="410.8" y="214.3">1.3uH</text>
<text x="441.2" y="214.3">1.3uH</text>
<text x="487.2" y="211.5">TXMIXER_QBBP</text>
<text x="152.7" y="218.2">GND</text>
<text x="228.9" y="218.2">GND</text>
<text x="330.5" y="218.2">GND</text>
<text x="431.7" y="221.7">TXDAC_AUXQ</text>
<text x="457.8" y="218">R514</text>
<text x="457.8" y="225.3">10K Ohms</text>
<text x="305.4" y="248.5">R508</text>
<text x="217.3" y="252.1">5V0_ANA_TXPA_CLEAN/10.7D</text>
<text x="305.4" y="255.8">510 Ohms</text>
<text x="259.4" y="262.7" transform="rotate(-90 259.4 262.7)">1.2nF</text>
<text x="266.7" y="262.3" transform="rotate(-90 266.7 262.3)">C512</text>
<text x="274.7" y="262" transform="rotate(-90 274.7 262)">68pF</text>
<text x="282" y="262.3" transform="rotate(-90 282 262.3)">C514</text>
<text x="326.7" y="263.4" transform="rotate(-90 326.7 263.4)">D501</text>
<text x="328.9" y="263.4" transform="rotate(-90 328.9 263.4)">LED0603</text>
<text x="42.3" y="275">5V0_ANA_TXMIXER_CLEAN/10.5D</text>
<text x="259.4" y="274.1">GND</text>
<text x="274.6" y="274.1">GND</text>
<text x="320.4" y="274.1">GND</text>
<text x="290.8" y="280.5" transform="rotate(-90 290.8 280.5)">L501</text>
<text x="296.3" y="280.5" transform="rotate(-90 296.3 280.5)">470nH</text>
<text x="89.3" y="286.3" transform="rotate(-90 89.3 286.3)">100nF</text>
<text x="96.6" y="285.2" transform="rotate(-90 96.6 285.2)">C501</text>
<text x="102" y="286.3" transform="rotate(-90 102 286.3)">100nF</text>
<text x="109.3" y="285.2" transform="rotate(-90 109.3 285.2)">C502</text>
<text x="114.7" y="286.3" transform="rotate(-90 114.7 286.3)">100nF</text>
<text x="122" y="285.2" transform="rotate(-90 122 285.2)">C503</text>
<text x="247" y="284">R507</text>
<text x="267.3" y="284">C513</text>
<text x="247" y="291.3">DNP</text>
<text x="267.3" y="291.3">DNP</text>
<text x="89.2" y="297">GND</text>
<text x="101.9" y="297">GND</text>
<text x="114.6" y="297">GND</text>
<text x="201.2" y="299.3">C508</text>
<text x="224.1" y="299.3">C511</text>
<text x="300.3" y="299.3">C515</text>
<text x="315.6" y="298.5">RFCON-SMA-EDGE</text>
<text x="325.6" y="296.2">RFCON501</text>
<text x="201.2" y="306.6">100nF</text>
<text x="224.1" y="306.6">100nF</text>
<text x="300.3" y="306.6">100nF</text>
<text x="213.7" y="314.9" transform="rotate(-90 213.7 314.9)">DNP</text>
<text x="221" y="315.6" transform="rotate(-90 221 315.6)">R506</text>
<text x="58.4" y="320.7">TXMIXER_EN/1.3C</text>
<text x="110.4" y="328.3">TXMIXER_IBBP</text>
<text x="239.1" y="324.9">GND</text>
<text x="335.6" y="324.9">GND</text>
<text x="110.3" y="333.4">TXMIXER_IBBN</text>
<text x="177.4" y="333.4">TXMIXER_LOP/6.7C</text>
<text x="323.5" y="334">RFCON-U.FL</text>
<text x="325.6" y="331.8">RFCON502</text>
<text x="94" y="338.5" transform="rotate(-90 94 338.5)">R501</text>
<text x="177.4" y="338.5">TXMIXER_LON/6.7B</text>
<text x="86.7" y="345.7" transform="rotate(-90 86.7 345.7)">100K Ohms</text>
<text x="109.2" y="343.6">TXMIXER_QBBP</text>
<text x="198.7" y="347.5">R504</text>
<text x="109" y="348.6">TXMIXER_QBBN</text>
<text x="228.2" y="351.2">TXMIXER_TEMP/1.5B</text>
<text x="198.7" y="354.8">200 Ohms</text>
<text x="185.8" y="365" transform="rotate(-90 185.8 365)">100nF</text>
<text x="193.1" y="363.9" transform="rotate(-90 193.1 363.9)">C507</text>
<text x="216.2" y="365" transform="rotate(-90 216.2 365)">100nF</text>
<text x="223.6" y="363.9" transform="rotate(-90 223.6 363.9)">C510</text>
<text x="335.6" y="360.5">GND</text>
<text x="86.7" y="375.7">GND</text>
<text x="127.3" y="375.7">GND</text>
<text x="173" y="375.7">GND</text>
<text x="185.7" y="375.7">GND</text>
<text x="216.2" y="375.7">GND</text>
</g>
<g font-size="2.1">
<text x="237.2" y="113.7">17</text>
<text x="237.2" y="111.2">26</text>
<text x="244.2" y="112.3">AVDD</text>
<text x="265.3" y="112.3">RLIP</text>
<text x="274.7" y="111.2">27</text>
<text x="238.4" y="116.3">5</text>
<text x="238.4" y="118.8">7</text>
<text x="244.2" y="117.4">DVDDIO</text>
<text x="244.2" y="114.9">CVDD</text>
<text x="244.2" y="119.9">DVDD</text>
<text x="263.5" y="122.5">IOUTP</text>
<text x="274.7" y="121.4">28</text>
<text x="237.2" y="131.5">38</text>
<text x="237.2" y="126.4">35</text>
<text x="244.2" y="127.6">RESET/PINMD</text>
<text x="264.9" y="127.6">CMLI</text>
<text x="274.7" y="131.5">29</text>
<text x="274.7" y="126.4">31</text>
<text x="237.2" y="134.1">37</text>
<text x="237.2" y="136.6">36</text>
<text x="244.2" y="132.6">CS/PWRDN</text>
<text x="244.2" y="135.2">SDIO/FORMAT</text>
<text x="244.2" y="137.7">SCLK/CLKMD</text>
<text x="263.4" y="132.6">IOUTN</text>
<text x="237.2" y="141.7">18</text>
<text x="244.2" y="142.8">CLKIN</text>
<text x="265.1" y="142.8">RLIN</text>
<text x="274.7" y="141.7">30</text>
<text x="237.2" y="146.8">16</text>
<text x="244.2" y="147.9">DCLKIO</text>
<text x="237.2" y="151.8">15</text>
<text x="237.2" y="154.4">14</text>
<text x="244.2" y="153">DB0</text>
<text x="244.2" y="155.5">DB1</text>
<text x="264.2" y="155.5">RLQP</text>
<text x="274.7" y="154.4">24</text>
<text x="237.2" y="156.9">13</text>
<text x="237.2" y="159.5">12</text>
<text x="244.2" y="158">DB2</text>
<text x="244.2" y="160.6">DB3</text>
<text x="237.2" y="164.5">10</text>
<text x="237.3" y="162">11</text>
<text x="238.4" y="167.1">9</text>
<text x="244.2" y="163.1">DB4</text>
<text x="244.2" y="165.7">DB5</text>
<text x="262.4" y="165.7">QOUTP</text>
<text x="274.7" y="164.5">23</text>
<text x="238.4" y="169.6">8</text>
<text x="238.4" y="172.2">4</text>
<text x="244.2" y="168.2">DB6</text>
<text x="244.2" y="170.7">DB7</text>
<text x="244.2" y="173.3">DB8</text>
<text x="263.8" y="170.7">CMLQ</text>
<text x="274.7" y="169.6">20</text>
<text x="238.4" y="174.7">3</text>
<text x="238.4" y="177.2">2</text>
<text x="238.4" y="179.8">1</text>
<text x="244.2" y="175.8">DB9</text>
<text x="244.2" y="178.4">DB10</text>
<text x="262.3" y="175.8">QOUTN</text>
<text x="274.7" y="174.7">22</text>
<text x="237.2" y="182.3">40</text>
<text x="237.2" y="184.9">39</text>
<text x="244.2" y="180.9">DB11</text>
<text x="244.2" y="183.4">DB12</text>
<text x="244.2" y="186">DB13</text>
<text x="264.1" y="186">RLQN</text>
<text x="274.7" y="184.9">21</text>
<text x="237.2" y="195">19</text>
<text x="237.2" y="197.6">25</text>
<text x="238.4" y="192.5">6</text>
<text x="244.2" y="193.6">DVSS</text>
<text x="244.2" y="196.1">CVSS</text>
<text x="263.5" y="193.6">REFIO</text>
<text x="274.7" y="192.5">34</text>
<text x="274.7" y="197.6">33</text>
<text x="237.2" y="200.1">41</text>
<text x="244.2" y="201.2">AVSS</text>
<text x="244.2" y="198.7">AVSS</text>
<text x="254.9" y="201.2">FSADJQ/AUXQ</text>
<text x="257.1" y="198.7">FSADJI/AUXI</text>
<text x="274.7" y="200.1">32</text>
<text x="136.8" y="301.7">8</text>
<text x="136.8" y="304.2">9</text>
<text x="142.6" y="302.8">VPS1</text>
<text x="142.6" y="305.3">VPS1</text>
<text x="157.4" y="302.8">VOUT</text>
<text x="168" y="301.7">7</text>
<text x="248.5" y="301.7">1</text>
<text x="254.4" y="302.8">RFIN</text>
<text x="262.6" y="302.8">RFOUT</text>
<text x="274.7" y="301.7">3</text>
<text x="135.6" y="309.3">23</text>
<text x="135.6" y="311.8">24</text>
<text x="135.7" y="306.8">11</text>
<text x="142.6" y="307.9">VPS2</text>
<text x="142.6" y="310.4">VPS3</text>
<text x="248.5" y="309.3">2</text>
<text x="248.5" y="311.8">4</text>
<text x="254.4" y="310.4">GND</text>
<text x="142.6" y="313">VPS3</text>
<text x="254.4" y="313">GND</text>
<text x="135.6" y="319.5">12</text>
<text x="142.6" y="320.6">ENBL</text>
<text x="135.6" y="327.1">13</text>
<text x="142.6" y="328.2">IBBP</text>
<text x="135.6" y="332.2">14</text>
<text x="142.6" y="333.3">IBBN</text>
<text x="158.5" y="333.3">LOIP</text>
<text x="168" y="332.2">21</text>
<text x="158.3" y="338.4">LOIN</text>
<text x="168" y="337.2">22</text>
<text x="135.6" y="342.3">18</text>
<text x="135.6" y="347.4">17</text>
<text x="142.6" y="343.4">QBBP</text>
<text x="142.6" y="348.5">QBBN</text>
<text x="157.4" y="351.1">TEMP</text>
<text x="168" y="349.9">10</text>
<text x="135.6" y="355">33</text>
<text x="136.8" y="357.6">4</text>
<text x="142.6" y="358.7">COMM1</text>
<text x="142.6" y="356.1">GND</text>
<text x="155.4" y="356.1">COMM3</text>
<text x="155.4" y="358.7">COMM3</text>
<text x="168" y="355">19</text>
<text x="168" y="357.6">20</text>
<text x="136.8" y="360.1">5</text>
<text x="136.8" y="362.6">6</text>
<text x="142.6" y="361.2">COMM1</text>
<text x="142.6" y="363.8">COMM1</text>
<text x="155.4" y="361.2">COMM2</text>
<text x="155.4" y="363.8">COMM2</text>
<text x="168" y="360.1">15</text>
<text x="168" y="362.6">16</text>
</g>
<g font-size="1.8">
<text x="241.9" y="107.8">AD9117</text>
<text x="241.9" y="105.5">U502</text>
<text x="140.3" y="298.2">ADL5385</text>
<text x="140.3" y="295.9">U501</text>
<text x="252" y="298.2">ADL5601</text>
<text x="252" y="295.9">U503</text>
</g>
</svg>
